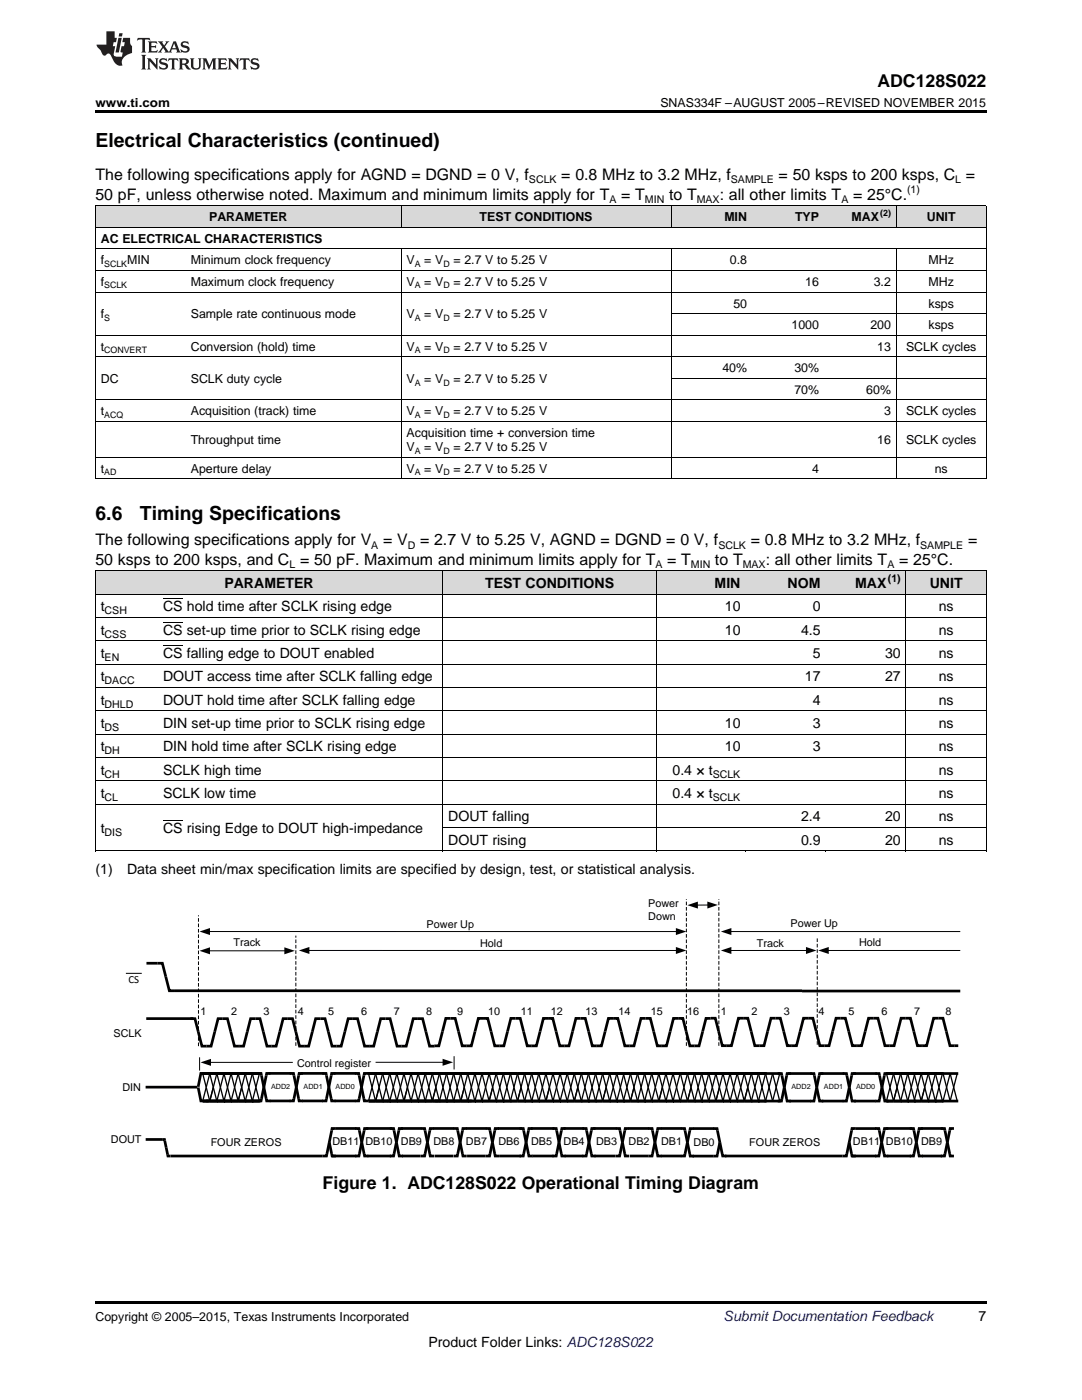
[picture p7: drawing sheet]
<svg xmlns="http://www.w3.org/2000/svg" width="216mm" height="279mm" viewBox="0 0 216 279" stroke-linecap="round" stroke-linejoin="round" font-family="sans-serif">
<g fill="#d8d8d8">
<path d="M19 114h12.5v4.6h-12.5z"/>
<path d="M31.5 114h56.9v4.6h-56.9z"/>
<path d="M88.4 114h42.7v4.6h-42.7z"/>
<path d="M131.1 114h17.7v4.6h-17.7z"/>
<path d="M148.8 114h16v4.6h-16z"/>
<path d="M164.8 114h16v4.6h-16z"/>
<path d="M180.8 114h16v4.6h-16z"/>
<path d="M19 41.1h18v4.3h-18z"/>
<path d="M37 41.1h43.1v4.3h-43.1z"/>
<path d="M80.1 41.1h53.9v4.3h-53.9z"/>
<path d="M134 41.1h16.1v4.3h-16.1z"/>
<path d="M150.1 41.1h14.4v4.3h-14.4z"/>
<path d="M164.5 41.1h14.4v4.3h-14.4z"/>
<path d="M178.9 41.1h17.9v4.3h-17.9z"/>
</g>
<path d="M19 22h177.8v.5h-177.8zM19 169.8l.2 .1zM88.3 169.8l.1 .1zM131 169.8l.1 .1zM148.7 169.8l.1 .1zM164.7 169.8l.1 .1zM180.7 169.8l.1 .1zM196.7 169.8l.1 .1zM19 259.7h177.8v.5h-177.8z" fill="#000"/>
<g fill="none" stroke="#000" stroke-width=".54">
<path d="M29.2 192.2h3.2l1.4 5.5h126.2M160 197.8h31.6M29.1 217h10.3M29.2 203.3h9.4M38 203.3h.9l1.4 5.5h.9M39.5 217l.6 2.7h1.5M40.3 214.2h11.7M40.4 219.7h11.6M40.9 214.2h10.8M41.2 208.8h.1M41.2 208.8h.9l1.4-5.5h1.9l1.4 5.5h.9M41.6 214.2h-1.5l-.6 2.7"/>
<path d="M47.7 208.8h.1M47.7 208.8h.9l1.4-5.5h1.9l1.4 5.5h.9h.9l1.4-5.5h1.9l1.4 5.5h.9h.9l1.4-5.5h1.9l1.3 5.5h.9h1l1.4-5.5h1.8l1.4 5.5h.9h1l1.4-5.5h1.8l1.4 5.5h.9h1l1.4-5.5h1.8l1.4 5.5h1M51.3 214.2h.8l1.1 5.5h.8M53.6 214.2h4.5M53.8 219.7h4.2M54 214.2h-.8l-1.1 5.5h-10.9M57.8 214.2h.8l1.1 5.5h.7M60 214.2h4.6M60.3 219.7h4.1M60.4 214.2h-.7l-1.1 5.5h-.8M64.3 214.2h.8l1.1 5.5h.7M66.5 214.2h4.6"/>
<path d="M66.8 219.7h4.1M66.9 214.2h-.7l-1.1 5.5h-.8M70.8 214.2h.8l1.1 5.5h.8M73.4 214.2h21.1M73.4 214.2h82.4M73.5 214.2h-.8l-1.1 5.5h-.8M73.5 219.7h82.3M73.6 219.7h20.5M86.7 208.7h.9l1.4-5.5h1.8l1.4 5.5h.9M93.1 208.7h.1M155.2 214.2h.7l1.2 5.5h.7M157.2 214.2h4.8"/>
<path d="M157.5 219.7h4.3M157.8 214.2h-.7l-1.2 5.5h-.7M161.7 214.2h.7l1.1 5.5h.8M163.7 214.2h4.8M164 219.7h4.3M164.3 214.2h-.8l-1.1 5.5h-.7M168.1 214.2h.8l1.1 5.5h.8M170.2 214.2h4.8M170.4 219.7h4.4M170.8 214.2h-.8l-1.1 5.5h-.8M174.7 214.2h.7l1.1 5.5h.8M176.8 214.2h14.4"/>
<path d="M176.9 219.7h14.3M177.3 214.2h-.8l-1.1 5.5h-.7M177.5 208.7h-.9l-1.4-5.5h-1.9l-1.4 5.5h-1.8l-1.4-5.5h-1.9l-1.4 5.5h-1.8l-1.4-5.5h-1.9l-1.4 5.5h-1.8l-1.4-5.5h-1.9l-1.4 5.5h-1.8l-1.4-5.5h-1.9l-1.3 5.5h-1.9l-1.4-5.5h-1.8l-1.4 5.5h-1.8l-1.4-5.5h-1.9l-1.4 5.5h-1.8l-1.4-5.5h-1.9l-1.4 5.5h-1.8l-1.4-5.5h-1.9l-1.4 5.5h-1.8l-1.4-5.5h-1.9l-1.4 5.5h-1.8l-1.4-5.5h-1.9l-1.4 5.5h-1.8l-1.4-5.5h-1.9l-1.4 5.5h-1.8l-1.4-5.5h-1.9l-1.3 5.5h-.9M177.5 208.7h.1M177.5 208.7h.9l1.4-5.5h1.9l1.4 5.5h.9M184 208.7h.1M184 208.7h.9l1.4-5.5h1.9l1.4 5.5h1.6M29.1 227.4h3.7l.7 3.3h.5M65.7 228l.6 2.7h.7M66.2 230.7h4.9M67 225.2h4.1M67 225.2h-.7l-1.2 5.5h-31.1"/>
<path d="M70.9 225.2h.7l1.1 5.5h.8M73 225.2h5.3M73.3 230.7h4.7M73.5 225.2h-.8l-1.1 5.5h-.7M77.8 225.2h.7l1.2 5.5h.7M80 225.2h4.1M80.4 225.2h-.7l-1.2 5.5h-.7M84 225.2h.7l1.1 5.5h.8M86.5 225.2h4.1M86.6 225.2h-.7l-1.2 5.5h-4.5M86.7 230.7h3.7M90.5 225.2h.8l1.1 5.5h.7"/>
<path d="M93 225.2h4.1M93.1 225.2h-.7l-1.1 5.5h-.8M96.9 225.2h.8l1.1 5.5h.8M99.3 225.2h4.9M99.6 225.2h-.8l-1.1 5.5h-4.5M99.6 230.7h4.4M103.7 225.2h.7l1.1 5.5h.8M105.9 225.2h4.7M106.2 230.7h4.3M106.3 225.2h-.8l-1.1 5.5h-.7M110.2 225.2h.8l1.1 5.5h.8M112.4 225.2h4.2"/>
<path d="M112.7 230.7h3.7M112.9 225.2h-.8l-1.1 5.5h-.8M116.2 225.2h.8l1.1 5.5h.7M118.3 225.2h4.7M118.8 225.2h-.7l-1.1 5.5h-.8M122.9 225.2h.7l1.2 5.5h.7M125.4 225.2h4.1M125.5 225.2h-.7l-1.2 5.5h-5M129.4 225.2h.7l1.1 5.5h.8M131.9 230.7h4M131.9 225.2h4.1M132 225.2h-.8l-1.1 5.5h-4.5"/>
<path d="M135.8 225.2h.8l1.1 5.5h.8M138.4 225.2h4.1M138.5 225.2h-.8l-1.1 5.5h-.8M142.3 225.2h.8l1 5.1M143.6 228l-.5 2.7h-4.9M144.1 230.3l.1 .4h.8M169.4 228l.6 2.7h.8M170 230.7h4.9M174.6 225.2h.8l1.1 5.5h.7M174.9 225.2h-4.9l-1.1 5.5h-24.2M176.7 225.2h5.3M177.1 230.7h4.7"/>
<path d="M177.2 225.2h-.7l-1.1 5.5h-.8M181.5 225.2h.8l1.1 5.5h.8M183.7 225.2h4.5M184 230.7h4M184.2 225.2h-.8l-1.1 5.5h-.8M187.7 225.2h.8l1.1 5.5h.8M190.4 225.2h-.8l-1.1 5.5h-.8"/>
</g>
<path d="M39.6 208.8v-26.1M59 208.7v-22M137 208.7v-29.3M143.4 208.7v-29.3M163.1 208.5v-21.4" fill="none" stroke="#000" stroke-width=".2" stroke-dasharray=".7 .4" stroke-linecap="butt"/>
<g fill="none" stroke="#000" stroke-width=".2">
<path d="M19 58.3h177.8M19 54h177.8M19 49.7h177.8M19 45.4h177.8M19 41.1h177.8M19.1 41.1v54.5M80 41.1v4.3M80 49.7v45.9M133.9 41.1v4.3M133.9 49.7v45.9M178.8 41.1v4.3M178.8 49.7v45.9"/>
<path d="M196.8 41.1v54.5M19 79.8h177.8M19 71.2h177.8M19 66.9h177.8M134 75.5h62.8M134 62.6h62.8M19 95.5h177.8M19 91.2h177.8M19 84.1h177.8M19 113.9h177.8v56M19 118.6h177.8M19.1 113.9v56"/>
<path d="M88.3 113.9v56M131 113.9v56M180.8 113.9v56M19 137.2h177.8M19 132.6h177.8M19 127.9h177.8M19 123.2h177.8M19 155.8h177.8M19 151.2h177.8M19 146.5h177.8M19 141.9h177.8M19 169.8h177.8"/>
<path d="M19 160.5h177.8M88.4 165.2h108.4M25.1 194.3h3.2M41.7 189.8h15.2M41.7 185.9h93.3M61.6 189.7h73.4M141.3 180.6h-2.2M145.8 189.7h15.2M145.8 185.9h45.8M165.2 189.7h26.4M39.8 211v2.7M41.9 212h16.5"/>
<path d="M74.9 212h13.6M90.6 210.8v2.6"/>
</g>
<g fill="#000">
<path d="M141.1 179.9l2.1 .7-2.1 .7zM39.8 189.8l2.1-.7v1.4zM39.8 185.9l2.1-.7v1.4zM56.7 189.1l2.1 .7-2.1 .7zM59.6 189.7l2.1-.7v1.4zM134.9 189l2.1 .7-2.1 .7zM134.9 185.2l2.1 .7-2.1 .7zM137.2 180.6l2.1-.7v1.4zM143.8 189.7l2.1-.7v1.4zM143.8 185.9l2.1-.7v1.4zM160.8 189l2.1 .7-2.1 .7zM163.3 189.7l2.1-.7v1.4z"/>
<path d="M40 212l2.1-.7v1.4zM88.3 211.3l2.1 .7-2.1 .7z"/>
</g>
<g fill="none" stroke="#000" stroke-width=".26">
<path d="M40.4 219.7l1.5-5.5 1.4 5.5 1.4-5.5 1.4 5.5 1.4-5.5 1.4 5.5 1.4-5.5 1.5 5.5M40.4 214.2l1.5 5.5 1.4-5.5 1.4 5.5 1.4-5.5 1.4 5.5M48.2 217l-.7 2.7M51.8 214.2l-1.5 5.5-1.4-5.5-1.4 5.5M73.5 219.7l1.4-5.5 1.4 5.5M73.5 214.2l1.4 5.5 1.4-5.5M76.4 214.2l1.4 5.5 1.4-5.5M76.4 219.7l1.4-5.5 1.4 5.5M79.2 214.2l1.4 5.5 1.4-5.5 1.4 5.5M83.4 214.2l-1.4 5.5-1.4-5.5-1.4 5.5M83.4 214.2l1.5 5.5 1.4-5.5 1.4 5.5 1.4-5.5 1.4 5.5M90.5 214.2l-1.4 5.5-1.4-5.5-1.4 5.5-1.4-5.5-1.5 5.5"/>
<path d="M90.5 219.7l1.4-5.5 1.4 5.5 1.5-5.5 1.4 5.5 1.4-5.5 1.4 5.5 1.4-5.5 1.5 5.5 1.4-5.5 1.4 5.5 1.4-5.5 1.4 5.5 1.4-5.5 1.4 5.5 1.5-5.5 1.4 5.5 1.4-5.5 1.4 5.5M90.5 214.2l1.4 5.5 1.4-5.5 1.5 5.5 1.4-5.5 1.4 5.5 1.4-5.5 1.4 5.5 1.5-5.5 1.4 5.5M98.3 217l-.7 2.7M103.3 219.7l1.4-5.5 1.4 5.5 1.4-5.5 1.4 5.5M104 217l-.7 2.7M109.6 217l-.7 2.7M116 214.2l-1.4 5.5-1.4-5.5-1.4 5.5-1.5-5.5-1.4 5.5M116 219.7l1.4-5.5 1.4 5.5 1.4-5.5 1.5 5.5 1.4-5.5 1.4 5.5M116 214.2l1.4 5.5 1.4-5.5 1.4 5.5 1.5-5.5 1.4 5.5 1.4-5.5M124.4 214.2l1.4 5.5 1.4-5.5 1.4 5.5M128.6 214.2l-1.4 5.5-1.4-5.5-1.4 5.5M128.6 214.2l1.5 5.5 1.4-5.5 1.4 5.5 1.4-5.5 1.4 5.5"/>
<path d="M135.7 214.2l-1.4 5.5-1.4-5.5-1.4 5.5-1.4-5.5-1.5 5.5M135.8 219.7l1.4-5.5 1.4 5.5 1.4-5.5 1.4 5.5 1.4-5.5 1.5 5.5 1.4-5.5 1.4 5.5 1.4-5.5 1.4 5.5 1.4-5.5 1.5 5.5 1.4-5.5 1.4 5.5M135.8 214.2l1.4 5.5 1.4-5.5 1.4 5.5 1.4-5.5 1.4 5.5 1.5-5.5 1.4 5.5 1.4-5.5 1.4 5.5M149.2 217l-.7 2.7M155.6 214.2l-1.4 5.5-1.4-5.5-1.5 5.5-1.4-5.5-1.4 5.5M176.9 219.7l1.4-5.5 1.4 5.5M176.9 214.2l1.4 5.5 1.4-5.5M179.7 214.2l1.4 5.5 1.4-5.5M179.7 219.7l1.4-5.5 1.4 5.5M182.4 214.2l1.4 5.5 1.4-5.5 1.4 5.5M186.6 214.2l-1.4 5.5-1.4-5.5-1.4 5.5M186.6 214.2l1.5 5.5"/>
<path d="M188.1 214.2l-1.5 5.5M188.2 214.2l1.4 5.5 1.4-5.5M188.2 219.7l1.4-5.5 1.4 5.5"/>
</g>
<g fill="#231f20">
<path d="M27.5 7.6l-.1 .5 .4-.2h.6v.1v2.1l-.2 .4h1l-.3-.4v-2.1l.1-.1h.5l.5 .2-.2-.5zM29.5 8.3l.2 .3v1.5l-.2 .4h1.8l.2-.6a1.04 1.04 0 0 1-1.3 .2v-.7h.6l.3 .2v-.6l-.3 .2h-.6v-.6l.8-.1 .4 .3-.2-.5zM31.5 8.3l.9 1.1-.9 1.1h.8l-.2-.2 .5-.7 .4 .7-.2 .2h1.5l-.1-.2 .1-.4h.9l.1 .4-.2 .2h1l-.3-.3-.7-1.9h-.5l-.9 2-.8-1 .9-1h-.8l.1 .3-.3 .5-.4-.6 .2-.2zM34.7 8.6l.4 1h-.7zM36.3 8.4a.63 .63 0 0 0-.2 .7 .63 .63 0 0 0 .6 .4l.6 .2 .1 .2a.75 .75 0 0 1-.7 .4 .75 .75 0 0 1-.6-.5l.1 .7 .1-.1a1.11 1.11 0 0 0 1.5-.6 1.13 1.13 0 0 0-1.2-.8l-.1-.4a1.04 1.04 0 0 1 1.2 .2l-.2-.5-.1 .1-.5-.2zM28.2 10.9l.2 .4v2.2l-.2 .4h1l-.3-.4v-2.2l.3-.4zM29.3 11.6l.3 .4v1.5l-.3 .4h.8l-.2-.4v-1.3l1.5 1.7v-1.9l.2-.4h-.7l.2 .4v.9l-1.1-1.3zM32 11.8a.62 .62 0 0 0-.2 .7 .62 .62 0 0 0 .6 .4l.6 .1 .1 .3a.76 .76 0 0 1-.7 .3 .76 .76 0 0 1-.6-.4l.1 .7 .1-.1a1.11 1.11 0 0 0 1.5-.6 1.13 1.13 0 0 0-1.2-.8l-.1-.4a1.04 1.04 0 0 1 1.2 .2l-.2-.6-.1 .1-.5-.1zM33.7 11.6l-.2 .6a.61 .61 0 0 1 .8-.3v1.6l-.2 .4h.9l-.2-.4v-1.6a.63 .63 0 0 1 .8 .3l-.2-.6zM35.6 11.6l.3 .4v1.5l-.3 .4h1l-.2-.2v-.8l.5 .2a.76 .76 0 0 0 1.2 .7l-1-1a.58 .58 0 0 0 .6-.5 .58 .58 0 0 0-.5-.6zM36.4 11.9h.1a.45 .45 0 0 1 .5 .1 .45 .45 0 0 1 .1 .5l-.7 .2zM37.9 11.6l.2 .2a2.17 2.17 0 0 0 .3 1.9 .99 .99 0 0 0 1.6-.6v-1.1l.2-.4h-.7l.2 .2a1.92 1.92 0 0 1-.2 1.8 .6 .6 0 0 1-.9-.5v-1.1l.2-.4zM40.4 11.6l.2 .4v1.5l-.2 .4h.7l-.2-.4v-1.4l.8 1.8 .8-1.8v1.4l-.2 .4h.9l-.2-.4v-1.5l.2-.4h-.8l-.6 1.5-.6-1.5zM43.4 11.6l.2 .4v1.5l-.2 .4h1.8l.2-.6a1.04 1.04 0 0 1-1.3 .1v-.6h.5l.4 .2v-.6l-.4 .2h-.5v-.7h.8l.3 .3-.1-.6zM45.5 11.6l.2 .4v1.5l-.2 .4h.7l-.2-.4v-1.3l1.5 1.7v-1.9l.2-.4h-.7l.2 .4v.9l-1.1-1.3zM47.9 11.6l-.1 .6a.61 .61 0 0 1 .8-.3v1.6l-.3 .4h1l-.3-.4 .1-1.6a.63 .63 0 0 1 .7 .3l-.1-.6zM50.2 11.8a.62 .62 0 0 0-.2 .7 .62 .62 0 0 0 .6 .4l.6 .1 .2 .3a.76 .76 0 0 1-.8 .3 .76 .76 0 0 1-.6-.4l.1 .7 .2-.1a1.11 1.11 0 0 0 1.5-.6 1.13 1.13 0 0 0-1.3-.8l-.1-.4a1.04 1.04 0 0 1 1.2 .2l-.1-.6-.2 .1-.5-.1z"/>
<path d="M21.2 6.3v2.6h-1.9l.1 .4 .7 .9a.91 .91 0 0 0 1 .8 .56 .56 0 0 1 .5-.3 .56 .56 0 0 1 .5 .3l.4 .8a1.53 1.53 0 0 0 1.9 1.2 1.54 1.54 0 0 1 1-2.1l.9-.3v-1.4a1.52 1.52 0 0 1-.3-1.6h-1.4l-.2 .8h.5l-.2 .8h-.4l-.2 1v.2l.4 .1-.2 .8a1.93 1.93 0 0 1-1.6-.3l.3-1.8h-.5l.2-.8h.4l.2-.8h-.4v-1.3zM23.6 7.6l-.6 2.9h.7l.6-2.9zM23.8 6.6l-.1 .7h.6l.2-.7z"/>
</g>
<path d="M32.5 119.5h3.9M32.5 128.9h3.9M32.5 124.2h3.9M32.5 163.8h3.9" fill="none" stroke="#000" stroke-width=".2"/>
<g font-size="3.9">
<text x="19" y="29.3">Electrical Characteristics (continued)</text>
<text x="19" y="103.7">6.6</text>
<text x="27.9" y="103.7">Timing Specifications</text>
</g>
<g font-size="3.5">
<text x="175.1" y="17.3">ADC128S022</text>
<text x="64.4" y="237.4">Figure 1. ADC128S022 Operational Timing Diagram</text>
</g>
<g font-size="3.2">
<text x="19" y="36">The following specifications apply for AGND = DGND = 0 V, f</text>
<text x="112" y="36">= 0.8 MHz to 3.2 MHz, f</text>
<text x="155.4" y="36">= 50 ksps to 200 ksps, C =</text>
<text x="19" y="39.9">50 pF, unless otherwise noted. Maximum and minimum limits apply for T</text>
<text x="124" y="39.9">= T</text>
<text x="133.5" y="39.9">to T</text>
<text x="143.6" y="39.9">: all other limits T</text>
<text x="170.2" y="39.9">= 25°C.</text>
<text x="19" y="108.8">The following specifications apply for V</text>
<text x="19" y="112.7">50 ksps to 200 ksps, and C = 50 pF. Maximum and minimum limits apply for T</text>
<text x="76.4" y="108.8">= V</text>
<text x="83.8" y="108.8">= 2.7 V to 5.25 V, AGND = DGND = 0 V, f</text>
<text x="133.1" y="112.7">= T</text>
<text x="142.7" y="112.7">to T</text>
<text x="149.8" y="108.8">= 0.8 MHz to 3.2 MHz, f</text>
<text x="152.8" y="112.7">: all other limits T</text>
<text x="179.4" y="112.7">= 25°C.</text>
<text x="193.2" y="108.8">=</text>
</g>
<g font-size="2.8">
<text x="44.8" y="117.4">PARAMETER</text>
<text x="96.8" y="117.4">TEST CONDITIONS</text>
<text x="142.6" y="117.4">MIN</text>
<text x="157.2" y="117.4">NOM</text>
<text x="170.6" y="117.4">MAX</text>
<text x="185.5" y="117.4">UNIT</text>
<text x="20.1" y="122">t</text>
<text x="32.5" y="122">CS hold time after SCLK rising edge</text>
<text x="144.6" y="122">10</text>
<text x="162.2" y="122">0</text>
<text x="187.3" y="122">ns</text>
<text x="20.1" y="126.7">t</text>
<text x="20.1" y="131.3">t</text>
<text x="32.5" y="126.7">CS set-up time prior to SCLK rising edge</text>
<text x="32.5" y="131.3">CS falling edge to DOUT enabled</text>
<text x="144.6" y="126.7">10</text>
<text x="159.8" y="126.7">4.5</text>
<text x="162.2" y="131.3">5</text>
<text x="176.6" y="131.3">30</text>
<text x="187.3" y="126.7">ns</text>
<text x="187.3" y="131.3">ns</text>
<text x="20.1" y="136">t</text>
<text x="32.5" y="136">DOUT access time after SCLK falling edge</text>
<text x="160.6" y="136">17</text>
<text x="176.6" y="136">27</text>
<text x="187.3" y="136">ns</text>
<text x="20.1" y="140.7">t</text>
<text x="32.5" y="140.7">DOUT hold time after SCLK falling edge</text>
<text x="162.2" y="140.7">4</text>
<text x="187.3" y="140.7">ns</text>
<text x="20.1" y="145.3">t</text>
<text x="20.1" y="150">t</text>
<text x="32.5" y="145.3">DIN set-up time prior to SCLK rising edge</text>
<text x="32.5" y="150">DIN hold time after SCLK rising edge</text>
<text x="144.6" y="145.3">10</text>
<text x="144.6" y="150">10</text>
<text x="162.2" y="145.3">3</text>
<text x="162.2" y="150">3</text>
<text x="187.3" y="145.3">ns</text>
<text x="187.3" y="150">ns</text>
<text x="20.1" y="154.6">t</text>
<text x="32.5" y="154.6">SCLK high time</text>
<text x="134.2" y="154.6">0.4 × t</text>
<text x="187.3" y="154.6">ns</text>
<text x="20.1" y="159.3">t</text>
<text x="32.5" y="159.3">SCLK low time</text>
<text x="134.2" y="159.3">0.4 × t</text>
<text x="187.3" y="159.3">ns</text>
<text x="20.1" y="166.3">t</text>
<text x="32.5" y="166.3">CS rising Edge to DOUT high-impedance</text>
<text x="89.4" y="163.9">DOUT falling</text>
<text x="159.8" y="163.9">2.4</text>
<text x="176.6" y="163.9">20</text>
<text x="187.3" y="163.9">ns</text>
<text x="89.4" y="168.6">DOUT rising</text>
<text x="159.8" y="168.6">0.9</text>
<text x="176.6" y="168.6">20</text>
<text x="187.3" y="168.6">ns</text>
<text x="19" y="174.4">(1)</text>
<text x="25.4" y="174.4">Data sheet min/max specification limits are specified by design, test, or statistical analysis.</text>
<text x="195.3" y="263.6">7</text>
<text x="85.5" y="268.9">Product Folder Links: ADC128S022</text>
</g>
<text font-size="2.8" fill="#0000c8" x="144.4" y="263.6">Submit Documentation Feedback</text>
<g font-size="2.5">
<text x="19" y="21.4">www.ti.com</text>
<text x="131.8" y="21.4">SNAS334F –AUGUST 2005–REVISED NOVEMBER 2015</text>
<text x="41.7" y="44.2">PARAMETER</text>
<text x="95.7" y="44.2">TEST CONDITIONS</text>
<text x="144.5" y="44.2">MIN</text>
<text x="158.6" y="44.2">TYP</text>
<text x="169.9" y="44.2">MAX</text>
<text x="184.9" y="44.2">UNIT</text>
<text x="20.1" y="48.5">AC ELECTRICAL CHARACTERISTICS</text>
<text x="20.1" y="52.8">f</text>
<text x="25.4" y="52.8">MIN</text>
<text x="38.1" y="52.8">Minimum clock frequency</text>
<text x="81.1" y="52.8">V</text>
<text x="84.7" y="52.8">= V</text>
<text x="90.5" y="52.8">= 2.7 V to 5.25 V</text>
<text x="145.6" y="52.8">0.8</text>
<text x="185.3" y="52.8">MHz</text>
<text x="20.1" y="57.1">f</text>
<text x="38.1" y="57.1">Maximum clock frequency</text>
<text x="81.1" y="57.1">V</text>
<text x="84.7" y="57.1">= V</text>
<text x="90.5" y="57.1">= 2.7 V to 5.25 V</text>
<text x="160.7" y="57.1">16</text>
<text x="174.3" y="57.1">3.2</text>
<text x="185.3" y="57.1">MHz</text>
<text x="20.1" y="63.5">f</text>
<text x="38.1" y="63.5">Sample rate continuous mode</text>
<text x="81.1" y="63.5">V</text>
<text x="84.7" y="63.5">= V</text>
<text x="90.5" y="63.5">= 2.7 V to 5.25 V</text>
<text x="146.3" y="61.4">50</text>
<text x="157.9" y="65.7">1000</text>
<text x="173.7" y="65.7">200</text>
<text x="185.3" y="61.4">ksps</text>
<text x="185.3" y="65.7">ksps</text>
<text x="20.1" y="70">t</text>
<text x="38.1" y="70">Conversion (hold) time</text>
<text x="81.1" y="70">V</text>
<text x="84.7" y="70">= V</text>
<text x="90.5" y="70">= 2.7 V to 5.25 V</text>
<text x="175" y="70">13</text>
<text x="180.8" y="70">SCLK cycles</text>
<text x="20.1" y="76.4">DC</text>
<text x="38.1" y="76.4">SCLK duty cycle</text>
<text x="81.1" y="76.4">V</text>
<text x="84.7" y="76.4">= V</text>
<text x="90.5" y="76.4">= 2.7 V to 5.25 V</text>
<text x="144.1" y="74.3">40%</text>
<text x="158.5" y="74.3">30%</text>
<text x="20.1" y="82.9">t</text>
<text x="38.1" y="82.9">Acquisition (track) time</text>
<text x="81.1" y="82.9">V</text>
<text x="84.7" y="82.9">= V</text>
<text x="90.5" y="82.9">= 2.7 V to 5.25 V</text>
<text x="158.5" y="78.6">70%</text>
<text x="172.9" y="78.6">60%</text>
<text x="176.4" y="82.9">3</text>
<text x="180.8" y="82.9">SCLK cycles</text>
<text x="38.1" y="88.6">Throughput time</text>
<text x="81.1" y="87.2">Acquisition time + conversion time</text>
<text x="175" y="88.6">16</text>
<text x="180.8" y="88.6">SCLK cycles</text>
<text x="20.1" y="94.3">t</text>
<text x="38.1" y="94.3">Aperture delay</text>
<text x="81.1" y="90">V</text>
<text x="81.1" y="94.3">V</text>
<text x="84.7" y="90">= V</text>
<text x="84.7" y="94.3">= V</text>
<text x="90.5" y="90">= 2.7 V to 5.25 V</text>
<text x="90.5" y="94.3">= 2.7 V to 5.25 V</text>
<text x="162.1" y="94.3">4</text>
<text x="186.5" y="94.3">ns</text>
<text x="19" y="263.6">Copyright © 2005–2015, Texas Instruments Incorporated</text>
</g>
<g font-size="2.2">
<text x="85.1" y="185.2">Power Up</text>
<text x="129.3" y="181">Power</text>
<text x="129.3" y="183.6">Down</text>
<text x="157.7" y="185.1">Power Up</text>
<text x="46.6" y="188.9">Track</text>
<text x="95.8" y="189.1">Hold</text>
<text x="151" y="188.9">Track</text>
<text x="171.4" y="188.7">Hold</text>
<text x="25.6" y="196.2">CS</text>
<text x="40" y="202.6">1</text>
<text x="46.1" y="202.6">2</text>
<text x="52.6" y="202.6">3</text>
<text x="59.5" y="202.6">4</text>
<text x="65.5" y="202.6">5</text>
<text x="72.1" y="202.6">6</text>
<text x="78.6" y="202.6">7</text>
<text x="85.1" y="202.5">8</text>
<text x="91.2" y="202.5">9</text>
<text x="97.4" y="202.5">10</text>
<text x="103.9" y="202.5">11</text>
<text x="109.9" y="202.5">12</text>
<text x="116.8" y="202.5">13</text>
<text x="123.4" y="202.5">14</text>
<text x="129.9" y="202.5">15</text>
<text x="137.1" y="202.5">16</text>
<text x="143.9" y="202.5">1</text>
<text x="149.9" y="202.5">2</text>
<text x="156.4" y="202.5">3</text>
<text x="163.3" y="202.5">4</text>
<text x="169.3" y="202.5">5</text>
<text x="175.9" y="202.5">6</text>
<text x="182.4" y="202.5">7</text>
<text x="188.7" y="202.5">8</text>
<text x="22.6" y="206.9">SCLK</text>
<text x="59.3" y="212.9">Control register</text>
<text x="24.4" y="217.7">DIN</text>
<text x="22.1" y="228.1">DOUT</text>
<text x="42" y="228.6">FOUR ZEROS</text>
<text x="66.3" y="228.6">DB11 DB10</text>
<text x="80" y="228.6">DB9</text>
<text x="86.5" y="228.6">DB8</text>
<text x="93" y="228.6">DB7</text>
<text x="99.5" y="228.6">DB6</text>
<text x="106" y="228.6">DB5</text>
<text x="112.4" y="228.6">DB4</text>
<text x="118.9" y="228.6">DB3</text>
<text x="125.4" y="228.6">DB2</text>
<text x="131.9" y="228.6">DB1</text>
<text x="138.4" y="228.6">DB0</text>
<text x="149.5" y="228.6">FOUR ZEROS</text>
<text x="170.2" y="228.6">DB11 DB10</text>
<text x="183.8" y="228.6">DB9</text>
</g>
<g font-size="2.1">
<text x="105.6" y="36.6">SCLK</text>
<text x="121.6" y="40.5">A</text>
<text x="128.7" y="40.5">MIN</text>
<text x="139" y="40.5">MAX</text>
<text x="145.8" y="36.6">SAMPLE</text>
<text x="167.9" y="40.5">A</text>
<text x="181" y="38.6">(1)</text>
<text x="190.6" y="36.6">L</text>
<text x="57.7" y="113.3">L</text>
<text x="74.1" y="109.5">A</text>
<text x="81.4" y="109.5">D</text>
<text x="130.8" y="113.3">A</text>
<text x="137.9" y="113.3">MIN</text>
<text x="143.3" y="109.5">SCLK</text>
<text x="148.2" y="113.3">MAX</text>
<text x="177.1" y="113.3">A</text>
<text x="183.6" y="109.5">SAMPLE</text>
<text x="177.2" y="116.2">(1)</text>
<text x="20.9" y="122.6">CSH</text>
<text x="20.9" y="127.2">CSS</text>
<text x="20.9" y="131.9">EN</text>
<text x="20.9" y="136.6">DACC</text>
<text x="20.9" y="141.2">DHLD</text>
<text x="20.9" y="145.9">DS</text>
<text x="20.9" y="150.5">DH</text>
<text x="20.9" y="155.2">CH</text>
<text x="142.2" y="155.2">SCLK</text>
<text x="20.9" y="159.8">CL</text>
<text x="142.2" y="159.8">SCLK</text>
<text x="20.9" y="166.8">DIS</text>
</g>
<g font-size="1.8">
<text x="175.6" y="43.2">(2)</text>
<text x="20.8" y="53.3">SCLK</text>
<text x="82.8" y="53.3">A</text>
<text x="88.5" y="53.3">D</text>
<text x="20.8" y="57.6">SCLK</text>
<text x="82.8" y="57.6">A</text>
<text x="88.5" y="57.6">D</text>
<text x="20.8" y="64">S</text>
<text x="82.8" y="64">A</text>
<text x="88.5" y="64">D</text>
<text x="20.8" y="70.5">CONVERT</text>
<text x="82.8" y="70.5">A</text>
<text x="88.5" y="70.5">D</text>
<text x="82.8" y="76.9">A</text>
<text x="88.5" y="76.9">D</text>
<text x="20.8" y="83.4">ACQ</text>
<text x="82.8" y="83.4">A</text>
<text x="88.5" y="83.4">D</text>
<text x="20.8" y="94.8">AD</text>
<text x="82.8" y="90.5">A</text>
<text x="82.8" y="94.8">A</text>
<text x="88.5" y="90.5">D</text>
<text x="88.5" y="94.8">D</text>
</g>
<g font-size="1.4">
<text x="54.1" y="217.4">ADD2</text>
<text x="60.6" y="217.4">ADD1</text>
<text x="67" y="217.4">ADD0</text>
<text x="157.9" y="217.4">ADD2</text>
<text x="164.4" y="217.4">ADD1</text>
<text x="170.8" y="217.4">ADD0</text>
</g>
</svg>
